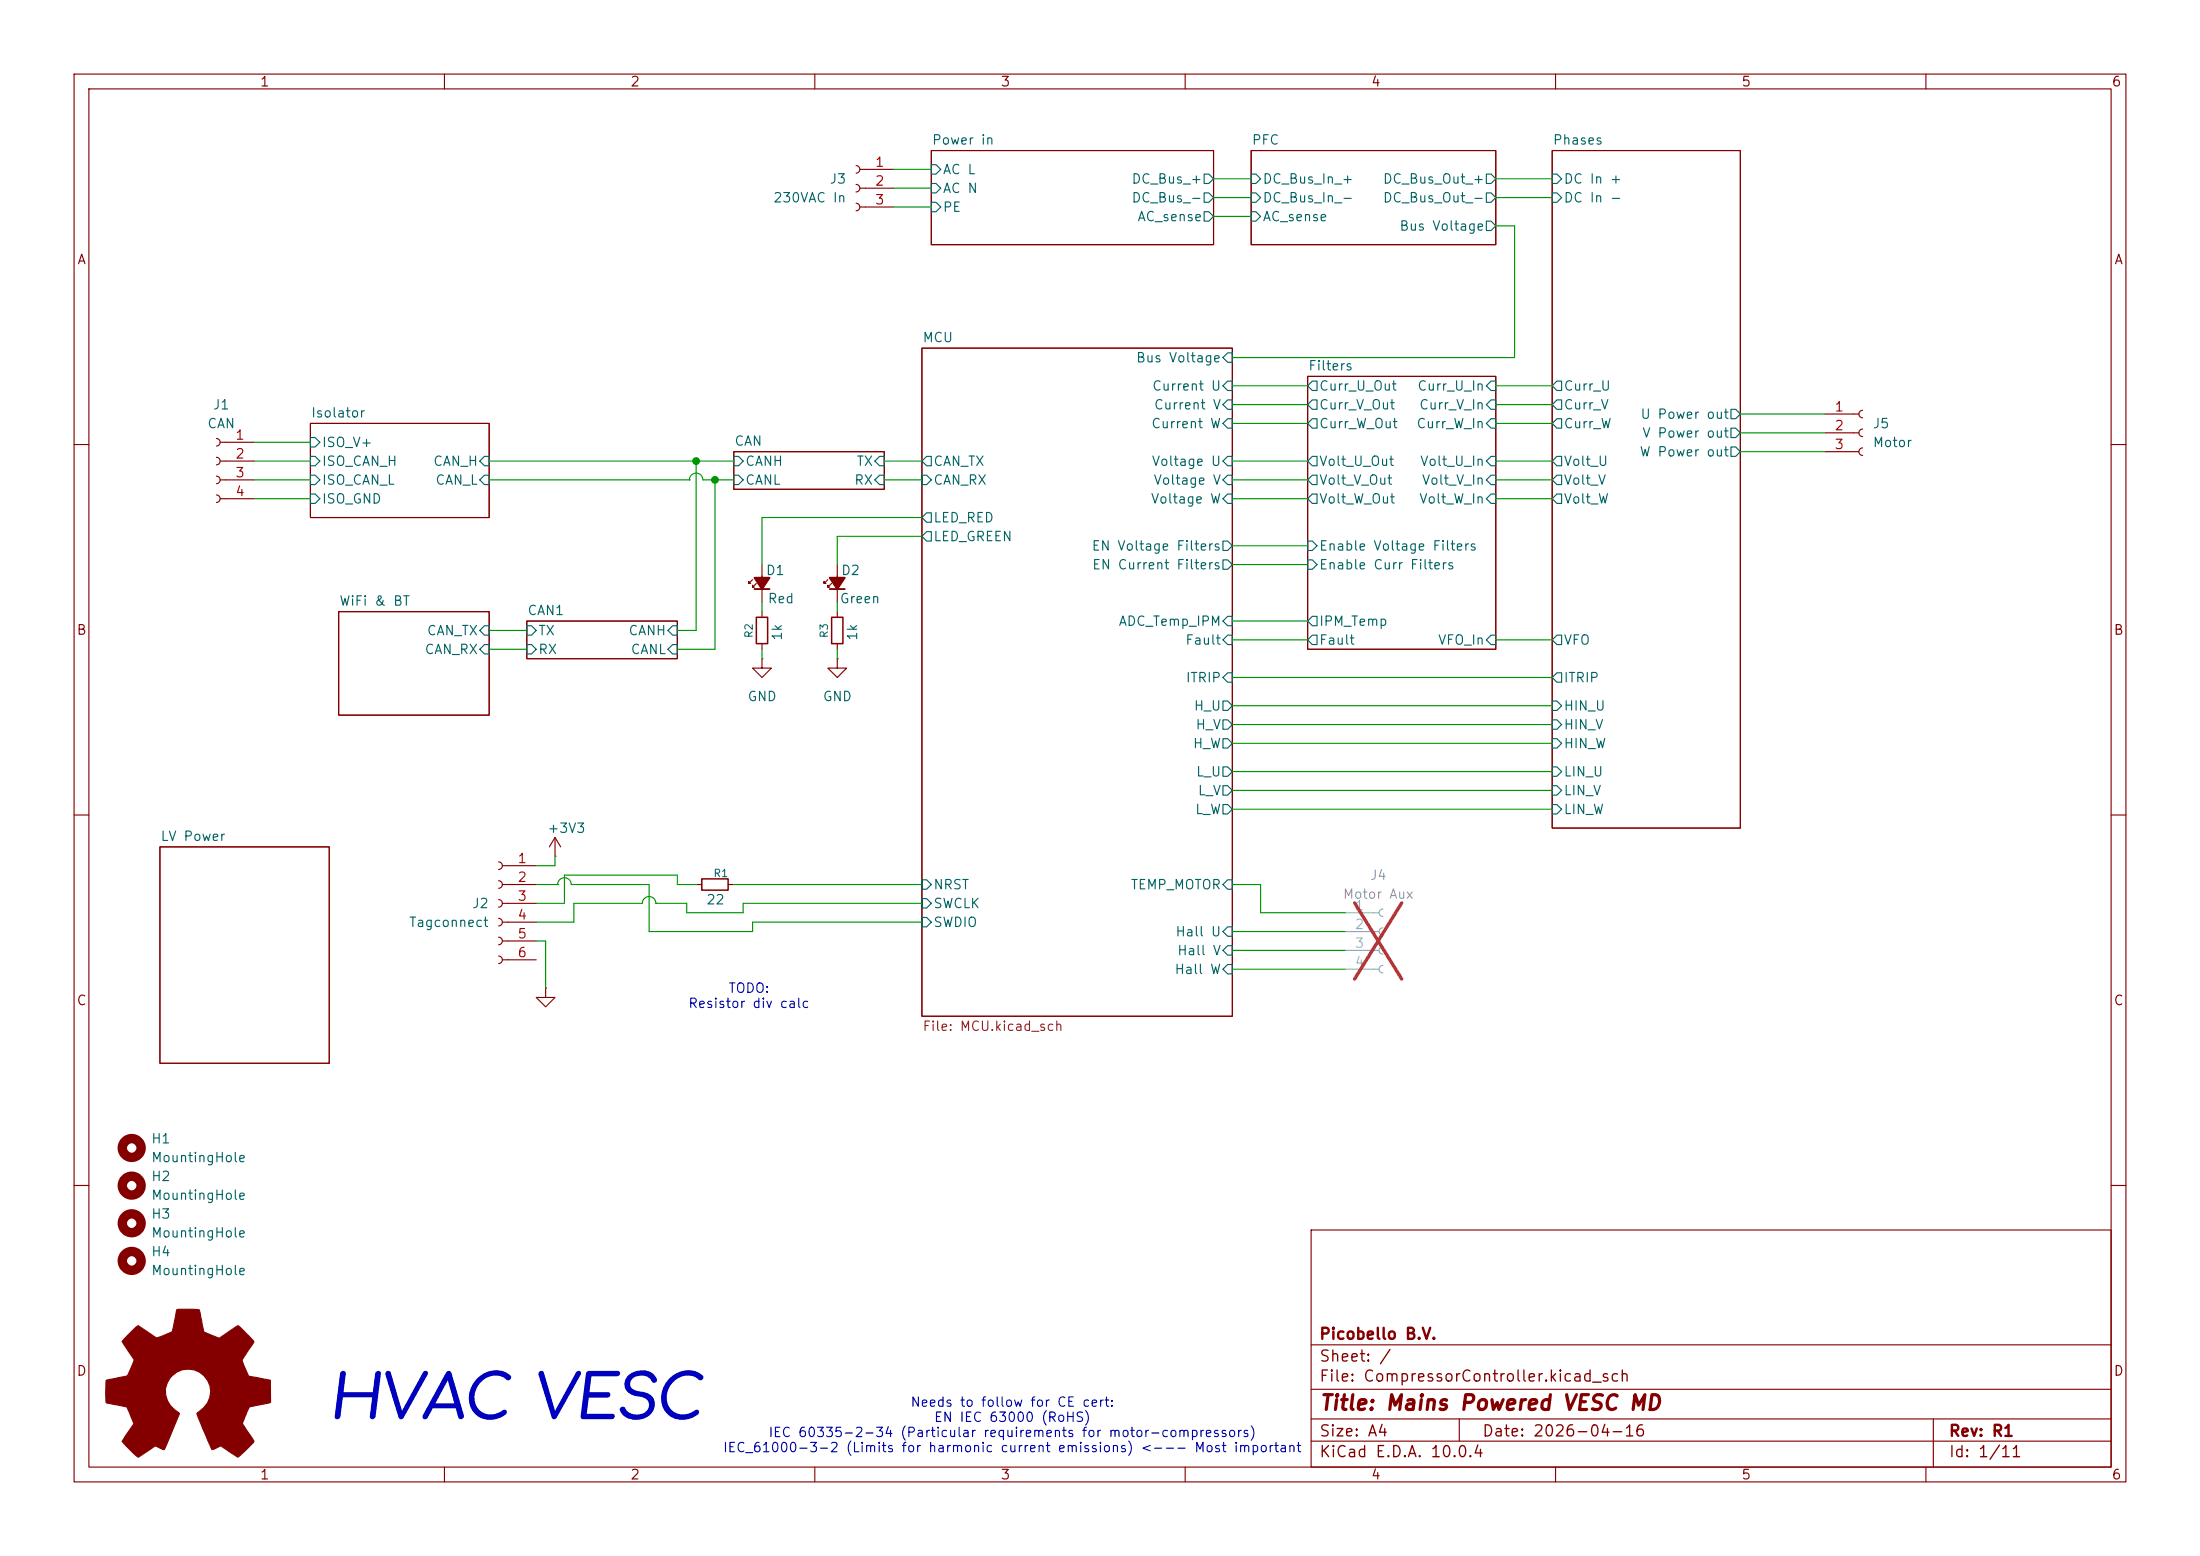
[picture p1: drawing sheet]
<svg xmlns="http://www.w3.org/2000/svg" width="297mm" height="210mm" viewBox="0 0 297 210" stroke-linecap="round" stroke-linejoin="round" font-family="sans-serif">
<g fill="none" stroke="#840000" stroke-width=".15">
<path d="M10 10h277v190h-277zM12 12h273v186h-273zM60 10v2M110 10v2M160 10v2M210 10v2M260 10v2M115.6 22.4a.51 .51 0 0 1 .5 .5 .51 .51 0 0 1-.5 .5M115.6 24.9a.51 .51 0 0 1 .5 .5 .51 .51 0 0 1-.5 .5M115.6 27.4a.51 .51 0 0 1 .5 .5 .51 .51 0 0 1-.5 .5M116.1 22.9h4.5M116.1 25.4h4.5"/>
<path d="M116.1 27.9h4.5M125.7 20.3h38.1v12.7h-38.1zM168.9 20.3h33v12.7h-33zM209.5 20.3h25.4v91.5h-25.4zM29.2 59.2a.51 .51 0 0 1 .5 .5 .51 .51 0 0 1-.5 .5M29.7 59.7h4.6M41.9 57.2h24.1v12.7h-24.1zM124.5 47h41.9v90.2h-41.9zM176.5 50.8h25.4v36.8h-25.4zM246.4 55.9h4.6M246.4 58.4h4.6M251.5 55.4a.51 .51 0 0 0-.5 .5 .51 .51 0 0 0 .5 .5"/>
<path d="M251.5 57.9a.51 .51 0 0 0-.5 .5 .51 .51 0 0 0 .5 .5M10 60h2M29.2 61.7a.51 .51 0 0 1 .5 .5 .51 .51 0 0 1-.5 .5M29.2 64.3a.51 .51 0 0 1 .5 .5 .51 .51 0 0 1-.5 .5M29.2 66.8a.51 .51 0 0 1 .5 .5 .51 .51 0 0 1-.5 .5M29.7 62.2h4.6M29.7 64.8h4.6M29.7 67.3h4.6M99.1 61h20.3v5h-20.3zM101.6 78.2l-.5 .5v-.2v.2h.2M102.1 78.7l-.5 .5v-.2v.2h.3M102.9 76.2v5.1"/>
<path d="M111.8 78.2l-.5 .5v-.2v.2h.2M112.3 78.7l-.5 .5v-.2v.2h.2M113 76.2v5.1M246.4 61h4.6M251.5 60.5a.51 .51 0 0 0-.5 .5 .51 .51 0 0 0 .5 .5M285 60h2M45.7 82.6h20.3v13.9h-20.3zM71.1 83.8h20.3v5.1h-20.3zM102.9 88.9v1.3h1.2l-1.2 1.2-1.3-1.2h1.3M102.9 88.9h.1M102.9 82.6v.7M102.9 86.9v.7"/>
<path d="M113 88.9v1.3h1.3l-1.3 1.2-1.2-1.2h1.2M113 88.9h.1M113 82.6v.7M113 86.9v.7M10 110h2M21.6 114.3h22.8v29.2h-22.8zM67.3 116.3a.51 .51 0 0 1 .5 .5 .51 .51 0 0 1-.5 .5M67.3 118.9a.51 .51 0 0 1 .5 .5 .51 .51 0 0 1-.5 .5M67.8 119.4h4.6M67.8 116.8h4.6M74.9 115.6h.1M74.9 113l-.7 1.3"/>
<path d="M74.9 113l.8 1.3M74.9 113v2.6M94 119.4h.7M98.3 119.4h.8M285 110h2M67.3 121.4a.51 .51 0 0 1 .5 .5 .51 .51 0 0 1-.5 .5M67.3 124a.51 .51 0 0 1 .5 .5 .51 .51 0 0 1-.5 .5M67.3 126.5a.51 .51 0 0 1 .5 .5 .51 .51 0 0 1-.5 .5M67.3 129a.51 .51 0 0 1 .5 .5 .51 .51 0 0 1-.5 .5M67.8 121.9h4.6M67.8 124.5h4.6M67.8 127h4.6"/>
<path d="M67.8 129.5h4.6M73.7 133.4v1.2h-1.3l1.3 1.3 1.2-1.3h-1.2M73.7 133.4h.1M10 160h2M177 166h108v32h-108zM285 160h2M60 198v2M110 198v2M160 198v2M177 194.5h108M177 191.5h108M177 187.5h108"/>
<path d="M177 181.5h108M197 191.5v3M210 198v2M260 198v2M261 191.5v6.5"/>
</g>
<g fill="none" stroke="#006464" stroke-width=".15">
<path d="M125.7 27.3h.7l.6 .6-.6 .7h-.7zM125.7 24.8h.7l.6 .6-.6 .6h-.7zM125.7 22.2h.7l.6 .7-.6 .6h-.7zM162.6 23.5h.6l.6 .6-.6 .7h-.6zM162.6 26h.6l.6 .7-.6 .6h-.6zM162.6 28.6h.6l.6 .6-.6 .6h-.6zM168.9 23.5h.6l.7 .6-.7 .7h-.6zM168.9 26h.6l.7 .7-.7 .6h-.6zM168.9 28.6h.6l.7 .6-.7 .6h-.6zM200.7 23.5h.6l.6 .6-.6 .7h-.6zM200.7 26h.6l.6 .7-.6 .6h-.6zM200.7 29.8h.6l.6 .7-.6 .6h-.6z"/>
<path d="M209.5 23.5h.7l.6 .6-.6 .7h-.7zM209.5 26h.7l.6 .7-.6 .6h-.7zM41.9 59.1h.6l.7 .6-.7 .6h-.6zM165.7 54h.7v1.2h-.7l-.6-.6zM165.7 56.5h.7v1.3h-.7l-.6-.6zM165.7 51.4h.7v1.3h-.7l-.6-.6zM165.7 47.6h.7v1.3h-.7l-.6-.6zM177.2 51.4h.6v1.3h-.6l-.7-.6zM177.2 54h.6v1.2h-.6l-.7-.6zM177.2 56.5h.6v1.3h-.6l-.7-.6zM201.3 51.4h.6v1.3h-.6l-.6-.6zM201.3 56.5h.6v1.3h-.6l-.6-.6z"/>
<path d="M201.3 54h.6v1.2h-.6l-.6-.6zM209.5 57.2l.7-.7h.6v1.3h-.6zM210.2 54h.6v1.2h-.6l-.7-.6zM210.2 51.4h.6v1.3h-.6l-.7-.6zM233.7 55.2h.6l.6 .7-.6 .6h-.6zM233.7 57.8h.6l.6 .6-.6 .7h-.6zM41.9 64.1h.6l.7 .7-.7 .6h-.6zM41.9 61.6h.6l.7 .6-.7 .7h-.6zM41.9 66.7h.6l.7 .6-.7 .6h-.6zM65.4 64.1h.6v1.3h-.6l-.6-.6zM65.4 61.6h.6v1.3h-.6l-.6-.7zM99.1 64.1h.6l.6 .7-.6 .6h-.6z"/>
<path d="M99.1 61.6h.6l.6 .6-.6 .7h-.6zM118.1 64.8l.6-.7h.7v1.3h-.7zM118.7 61.6h.7v1.3h-.7l-.6-.7zM124.5 64.1h.6l.6 .7-.6 .6h-.6zM125.1 61.6h.6v1.3h-.6l-.6-.7zM125.1 71.8h.6v1.2h-.6l-.6-.6zM125.1 69.2h.6v1.3h-.6l-.6-.6zM165.1 73h.6l.7 .7-.7 .6h-.6zM165.1 75.6h.6l.7 .6-.7 .6h-.6zM165.7 61.6h.7v1.3h-.7l-.6-.7zM165.7 64.1h.7v1.3h-.7l-.6-.6zM165.7 66.7h.7v1.2h-.7l-.6-.6z"/>
<path d="M176.5 75.6h.7l.6 .6-.6 .6h-.7zM176.5 73h.7l.6 .7-.6 .6h-.7zM177.2 61.6h.6v1.3h-.6l-.7-.7zM177.2 64.1h.6v1.3h-.6l-.7-.6zM177.2 66.7h.6v1.2h-.6l-.7-.6zM201.3 61.6h.6v1.3h-.6l-.6-.7zM201.3 64.1h.6v1.3h-.6l-.6-.6zM201.3 66.7h.6v1.2h-.6l-.6-.6zM209.5 67.3l.7-.6h.6v1.2h-.6zM210.2 64.1h.6v1.3h-.6l-.7-.6zM210.2 61.6h.6v1.3h-.6l-.7-.7zM233.7 60.3h.6l.6 .7-.6 .6h-.6z"/>
<path d="M65.4 87h.6v1.3h-.6l-.6-.7zM65.4 84.5h.6v1.2h-.6l-.6-.6zM71.1 84.5h.7l.6 .6-.6 .6h-.7zM71.1 87h.7l.6 .6-.6 .7h-.7zM90.8 87h.6v1.3h-.6l-.6-.7zM90.8 84.5h.6v1.2h-.6l-.6-.6zM165.1 99.7h.6l.7 .6-.7 .7h-.6zM165.1 97.2h.6l.7 .6-.7 .6h-.6zM165.1 94.6h.6l.7 .7-.7 .6h-.6zM165.7 83.2h.7v1.3h-.7l-.6-.7zM165.7 85.7h.7v1.3h-.7l-.6-.6zM165.7 90.8h.7v1.3h-.7l-.6-.7z"/>
<path d="M177.2 85.7h.6v1.3h-.6l-.7-.6zM177.2 83.2h.6v1.3h-.6l-.7-.7zM201.3 85.7h.6v1.3h-.6l-.6-.6zM209.5 94.6h.7l.6 .7-.6 .6h-.7zM209.5 97.2h.7l.6 .6-.6 .6h-.7zM209.5 99.7h.7l.6 .6-.6 .7h-.7zM210.2 85.7h.6v1.3h-.6l-.7-.6zM210.2 90.8h.6v1.3h-.6l-.7-.7zM124.5 118.7h.6l.6 .7-.6 .6h-.6zM165.1 103.5h.6l.7 .6-.7 .7h-.6zM165.1 106h.6l.7 .7-.7 .6h-.6zM165.1 108.6h.6l.7 .6-.7 .7h-.6z"/>
<path d="M165.7 118.7h.7v1.3h-.7l-.6-.6zM209.5 103.5h.7l.6 .6-.6 .7h-.7zM209.5 106h.7l.6 .7-.6 .6h-.7zM209.5 108.6h.7l.6 .6-.6 .7h-.7zM124.5 121.3h.6l.6 .6-.6 .7h-.6zM124.5 123.8h.6l.6 .7-.6 .6h-.6zM165.7 130.2h.7v1.2h-.7l-.6-.6zM165.7 127.6h.7v1.3h-.7l-.6-.6zM165.7 125.1h.7v1.3h-.7l-.6-.7z"/>
</g>
<path d="M102.1 83.3h1.5v3.6h-1.5zM112.3 83.3h1.5v3.6h-1.5zM94.7 118.6h3.6v1.5h-3.6z" fill="none" stroke="#840000" stroke-width=".2"/>
<g fill="none" stroke="#840000" stroke-width="1.3">
<circle cx="17.8" cy="154.9" r="1.27"/>
<circle cx="17.8" cy="160" r="1.27"/>
<circle cx="17.8" cy="170.2" r="1.27"/>
<circle cx="17.8" cy="165.1" r="1.27"/>
</g>
<path d="M17.1 180.3l1.6-1.4 2.3 1.6a4.7 4.7 0 0 0 2.2-.8l.7-2.9h2.9h.1v.1l.7 2.9 2 .8 2.6-1.7 2 2.1 .1 .2-1.4 2-.2 .5 .9 2 2.9 .6v3l-2.8 .6-1 2.3 1.6 2.3-1.8 1.9-.4 .3-2.2-1.5a.63 .63 0 0 0-.7 .2l-.6 .2-1.2-2.8-.8-2a3.2 3.2 0 0 0 .9-5.1 3.1 3.1 0 0 0-4.6 .4 3.1 3.1 0 0 0 1.2 4.6l.1 .1-2 4.9-1.2-.6-2.4 1.6-1.5-1.5-.6-.7 1.6-2.3-1-2.3-2.7-.6-.1-.9v-2.1l2.9-.6 .6-1.4a.88 .88 0 0 0 .2-.9l-1.5-2.3z" fill="#840000" stroke="#840000" stroke-width=".15"/>
<path d="M181.6 123.2h4.6M181.6 125.7h4.6M181.6 128.3h4.6M181.6 130.8h4.6M186.7 122.7a.51 .51 0 0 0-.5 .5 .51 .51 0 0 0 .5 .5M186.7 125.2a.51 .51 0 0 0-.5 .5 .51 .51 0 0 0 .5 .5M186.7 127.8a.51 .51 0 0 0-.5 .5 .51 .51 0 0 0 .5 .5M186.7 130.3a.51 .51 0 0 0-.5 .5 .51 .51 0 0 0 .5 .5" fill="none" stroke="#a1a1a1" stroke-width=".15"/>
<path d="M182.9 121.9l6.3 10.2M189.2 121.9l-6.3 10.2" fill="none" stroke="#e12e31" stroke-width=".46"/>
<path d="M101.9 79.5h2M112 79.5h2" fill="none" stroke="#840000" stroke-width=".25"/>
<g fill="#840000" stroke="#840000" stroke-width=".25">
<path d="M101.9 78h2l-1 1.5z"/>
<path d="M112 78h2l-1 1.5z"/>
</g>
<g fill="none" stroke="#009600" stroke-width=".15">
<path d="M120.6 22.9h5.1M120.6 27.9h5.1M120.6 25.4h5.1M163.8 24.1h5.1M163.8 26.7h5.1M163.8 29.2h5.1M201.9 24.1h7.6M201.9 26.7h7.6M201.9 30.5h2.6v17.8h-38.1M34.3 59.7h7.6M166.4 57.2h10.1M166.4 52.1h10.1"/>
<path d="M166.4 54.6h10.1M201.9 57.2h7.6M201.9 52.1h7.6M201.9 54.6h7.6M234.9 58.4h11.5M234.9 55.9h11.5M34.3 67.3h7.6M34.3 64.8h7.6M34.3 62.2h7.6M66 64.8h27.1M66 62.2h33.1M93.1 64.8h.1"/>
<path d="M93.1 64.8a.91 .91 0 0 1 .9-.9 .91 .91 0 0 1 .9 .9h4.2M94 62.2v22.9h-2.6M96.5 64.8v22.8h-5.1M119.4 64.8h5.1M119.4 62.2h5.1M124.5 72.4h-11.5v3.8M124.5 69.9h-21.6v6.3M166.4 67.3h10.1M166.4 64.8h10.1M166.4 62.2h10.1M166.4 76.2h10.1M166.4 73.7h10.1"/>
<path d="M201.9 67.3h7.6M201.9 64.8h7.6M201.9 62.2h7.6M234.9 61h11.5M66 87.6h5.1M66 85.1h5.1M102.9 81.3v1.3M102.9 87.6v1.3M113 81.3v1.3M113 87.6v1.3M166.4 91.4h43.1M166.4 86.4h10.1"/>
<path d="M166.4 83.8h10.1M166.4 95.3h43.1M166.4 97.8h43.1M201.9 86.4h7.6M72.4 119.4h2.9M74.9 115.6v1.2h-2.5M75.3 119.4h.1M75.3 119.4a.91 .91 0 0 1 .9-.9 .91 .91 0 0 1 .9 .9h10.5v6.3h14v-1.2h22.9M94 119.4h-2.6v-1.3h-15.2v3.8h-3.8M99.1 119.4h25.4M166.4 106.7h43.1M166.4 109.2h43.1"/>
<path d="M166.4 104.1h43.1M166.4 119.4h3.8v3.8h11.4M166.4 100.3h43.1M72.4 127h1.3v6.4M88.5 121.9h.1M88.5 121.9a.91 .91 0 0 0-.9-.9 .91 .91 0 0 0-.9 .9h-9.2v2.6h-5.1M88.5 121.9h4.2v1.3h7.6v-1.3h24.2M166.4 130.8h15.2M166.4 128.3h15.2M166.4 125.7h15.2"/>
</g>
<g fill="#009600" stroke="#009600" stroke-width=".14">
<circle cx="94" cy="62.2" r=".46"/>
<circle cx="96.5" cy="64.8" r=".46"/>
</g>
<text font-size="8.4" fill="#0000c2" x="44.3" y="191.5">HVAC VESC</text>
<text font-size="2" fill="#840000" x="178" y="190.8">Title: Mains Powered VESC MD</text>
<g font-size="1.5" fill="#840000">
<text x="178" y="184.2">Sheet: /</text>
<text x="178" y="181.2">Picobello B.V.</text>
<text x="178" y="186.9">File: CompressorController.kicad_sch</text>
<text x="178" y="197.1">KiCad E.D.A. 10.0.4</text>
<text x="178" y="194.3">Size: A4</text>
<text x="200" y="194.3">Date: 2026-04-16</text>
<text x="263" y="194.3">Rev: R1</text>
<text x="263" y="197.1">Id: 1/11</text>
</g>
<g font-size="1.3" fill="#840000">
<text x="35" y="12">1</text>
<text x="85" y="12">2</text>
<text x="135" y="12">3</text>
<text x="185" y="12">4</text>
<text x="235" y="12">5</text>
<text x="285" y="12">6</text>
<text x="10.3" y="36">A</text>
<text x="285.3" y="36">A</text>
<text x="10.3" y="86">B</text>
<text x="285.3" y="86">B</text>
<text x="10.3" y="136">C</text>
<text x="285.3" y="136">C</text>
<text x="10.3" y="186">D</text>
<text x="285.3" y="186">D</text>
<text x="35" y="200">1</text>
<text x="85" y="200">2</text>
<text x="135" y="200">3</text>
<text x="185" y="200">4</text>
<text x="235" y="200">5</text>
<text x="285" y="200">6</text>
</g>
<g font-size="1.3" fill="#a90000">
<text x="118" y="22.8">1</text>
<text x="118" y="25.4">2</text>
<text x="118" y="27.9">3</text>
<text x="31.7" y="59.7">1</text>
<text x="247.6" y="55.9">1</text>
<text x="247.6" y="58.4">2</text>
<text x="31.7" y="62.2">2</text>
<text x="31.7" y="64.7">3</text>
<text x="247.6" y="60.9">3</text>
<text x="31.7" y="67.3">4</text>
<text x="69.8" y="116.8">1</text>
<text x="69.8" y="119.4">2</text>
<text x="69.8" y="121.9">3</text>
<text x="69.8" y="124.4">4</text>
<text x="69.8" y="127">5</text>
<text x="69.8" y="129.5">6</text>
</g>
<g font-size="1.3" fill="#006464">
<text x="125.7" y="19.8">Power in</text>
<text x="127.2" y="23.8">AC L</text>
<text x="168.9" y="19.8">PFC</text>
<text x="209.5" y="19.8">Phases</text>
<text x="104.3" y="27.6">230VAC In</text>
<text x="111.9" y="25.1">J3</text>
<text x="127.2" y="28.9">PE</text>
<text x="127.2" y="26.4">AC N</text>
<text x="152.7" y="25.1">DC_Bus_+</text>
<text x="152.7" y="27.6">DC_Bus_-</text>
<text x="170.4" y="25.1">DC_Bus_In_+</text>
<text x="170.4" y="27.6">DC_Bus_In_-</text>
<text x="186.6" y="25.1">DC_Bus_Out_+</text>
<text x="186.6" y="27.6">DC_Bus_Out_-</text>
<text x="211" y="25.1">DC In +</text>
<text x="211" y="27.6">DC In -</text>
<text x="153.5" y="30.2">AC_sense</text>
<text x="170.4" y="30.2">AC_sense</text>
<text x="188.8" y="31.5">Bus Voltage</text>
<text x="124.5" y="46.5">MCU</text>
<text x="153.3" y="49.2">Bus Voltage</text>
<text x="155.5" y="53">Current U</text>
<text x="176.5" y="50.3">Filters</text>
<text x="178" y="53">Curr_U_Out</text>
<text x="191.3" y="53">Curr_U_In</text>
<text x="211" y="53">Curr_U</text>
<text x="27.9" y="58.1">CAN</text>
<text x="28.7" y="55.6">J1</text>
<text x="41.9" y="56.7">Isolator</text>
<text x="155.3" y="58.1">Current W</text>
<text x="155.7" y="55.6">Current V</text>
<text x="178" y="55.6">Curr_V_Out</text>
<text x="178" y="58.1">Curr_W_Out</text>
<text x="191.1" y="58.1">Curr_W_In</text>
<text x="191.5" y="55.6">Curr_V_In</text>
<text x="211" y="58.1">Curr_W</text>
<text x="211" y="55.6">Curr_V</text>
<text x="221.4" y="56.9">U Power out</text>
<text x="221.6" y="59.4">V Power out</text>
<text x="252.7" y="58.1">J5</text>
<text x="43.4" y="65.7">ISO_CAN_L</text>
<text x="43.4" y="63.2">ISO_CAN_H</text>
<text x="43.4" y="60.7">ISO_V+</text>
<text x="58.4" y="63.2">CAN_H</text>
<text x="58.7" y="65.7">CAN_L</text>
<text x="99.1" y="60.5">CAN</text>
<text x="100.5" y="65.7">CANL</text>
<text x="100.5" y="63.2">CANH</text>
<text x="115.2" y="65.7">RX</text>
<text x="115.5" y="63.2">TX</text>
<text x="125.9" y="63.2">CAN_TX</text>
<text x="125.9" y="65.7">CAN_RX</text>
<text x="155.4" y="63.2">Voltage U</text>
<text x="155.6" y="65.7">Voltage V</text>
<text x="178" y="63.2">Volt_U_Out</text>
<text x="178" y="65.7">Volt_V_Out</text>
<text x="191.6" y="63.2">Volt_U_In</text>
<text x="191.9" y="65.7">Volt_V_In</text>
<text x="211" y="65.7">Volt_V</text>
<text x="211" y="63.2">Volt_U</text>
<text x="221.3" y="61.9">W Power out</text>
<text x="252.7" y="60.7">Motor</text>
<text x="43.4" y="68.3">ISO_GND</text>
<text x="125.9" y="70.8">LED_RED</text>
<text x="155.3" y="68.3">Voltage W</text>
<text x="178" y="68.3">Volt_W_Out</text>
<text x="191.5" y="68.3">Volt_W_In</text>
<text x="211" y="68.3">Volt_W</text>
<text x="103.3" y="77.9">D1</text>
<text x="113.5" y="77.9">D2</text>
<text x="125.9" y="73.4">LED_GREEN</text>
<text x="147.3" y="74.6">EN Voltage Filters</text>
<text x="147.3" y="77.2">EN Current Filters</text>
<text x="178" y="77.2">Enable Curr Filters</text>
<text x="178" y="74.6">Enable Voltage Filters</text>
<text x="45.7" y="82.1">WiFi &amp; BT</text>
<text x="71.1" y="83.3">CAN1</text>
<text x="103.6" y="81.7">Red</text>
<text x="113.3" y="81.7">Green</text>
<text x="57.2" y="88.6">CAN_RX</text>
<text x="57.5" y="86.1">CAN_TX</text>
<text x="72.6" y="86.1">TX</text>
<text x="72.6" y="88.6">RX</text>
<text x="84.8" y="86.1">CANH</text>
<text x="85.1" y="88.6">CANL</text>
<text x="105.9" y="86.6" transform="rotate(-90 105.9 86.6)">1k</text>
<text x="116" y="86.6" transform="rotate(-90 116 86.6)">1k</text>
<text x="150.9" y="84.8">ADC_Temp_IPM</text>
<text x="159.9" y="87.3">Fault</text>
<text x="178" y="87.3">Fault</text>
<text x="178" y="84.8">IPM_Temp</text>
<text x="194" y="87.3">VFO_In</text>
<text x="211" y="87.3">VFO</text>
<text x="100.8" y="95">GND</text>
<text x="111" y="95">GND</text>
<text x="160" y="92.4">ITRIP</text>
<text x="211" y="92.4">ITRIP</text>
<text x="161" y="101.3">H_W</text>
<text x="161.1" y="96.2">H_U</text>
<text x="161.3" y="98.8">H_V</text>
<text x="211" y="96.2">HIN_U</text>
<text x="211" y="98.8">HIN_V</text>
<text x="211" y="101.3">HIN_W</text>
<text x="161.4" y="105.1">L_U</text>
<text x="161.6" y="107.7">L_V</text>
<text x="211" y="105.1">LIN_U</text>
<text x="211" y="107.7">LIN_V</text>
<text x="21.6" y="113.8">LV Power</text>
<text x="73.8" y="112.7">+3V3</text>
<text x="161.3" y="110.2">L_W</text>
<text x="211" y="110.2">LIN_W</text>
<text x="55.1" y="125.4">Tagconnect</text>
<text x="63.6" y="122.9">J2</text>
<text x="95.3" y="122.4">22</text>
<text x="125.9" y="122.9">SWCLK</text>
<text x="125.9" y="120.4">NRST</text>
<text x="125.9" y="125.4">SWDIO</text>
<text x="152.6" y="120.4">TEMP_MOTOR</text>
<text x="158.5" y="131.8">Hall W</text>
<text x="158.6" y="126.7">Hall U</text>
<text x="158.8" y="129.2">Hall V</text>
<text x="20.3" y="154.6">H1</text>
<text x="20.3" y="157.2">MountingHole</text>
<text x="20.3" y="159.7">H2</text>
<text x="20.3" y="164.8">H3</text>
<text x="20.3" y="167.3">MountingHole</text>
<text x="20.3" y="162.3">MountingHole</text>
<text x="20.3" y="169.9">H4</text>
<text x="20.3" y="172.4">MountingHole</text>
</g>
<g font-size="1.3" fill="#989898">
<text x="184.9" y="119.1">J4</text>
<text x="181.2" y="121.6">Motor Aux</text>
</g>
<g font-size="1.3" fill="#aaa">
<text x="182.8" y="123.2">1</text>
<text x="182.8" y="125.7">2</text>
<text x="182.8" y="128.2">3</text>
<text x="182.8" y="130.8">4</text>
</g>
<g font-size="1.3" fill="#0000c2">
<text x="92.8" y="136.4">Resistor div calc</text>
<text x="98.2" y="134.3">TODO:</text>
<text x="122.8" y="190.2">Needs to follow for CE cert:</text>
<text x="97.5" y="196.3">IEC_61000-3-2 (Limits for harmonic current emissions) &lt;--- Most important</text>
<text x="103.7" y="194.3">IEC 60335-2-34 (Particular requirements for motor-compressors)</text>
<text x="126" y="192.2">EN IEC 63000 (RoHS)</text>
</g>
<text font-size="1.3" fill="#725600" x="124.5" y="139.5">File: MCU.kicad_sch</text>
<g font-size="1" fill="#006464">
<text x="101.9" y="86.2" transform="rotate(-90 101.9 86.2)">R2</text>
<text x="112" y="86.2" transform="rotate(-90 112 86.2)">R3</text>
<text x="96.2" y="118.6">R1</text>
</g>
</svg>
